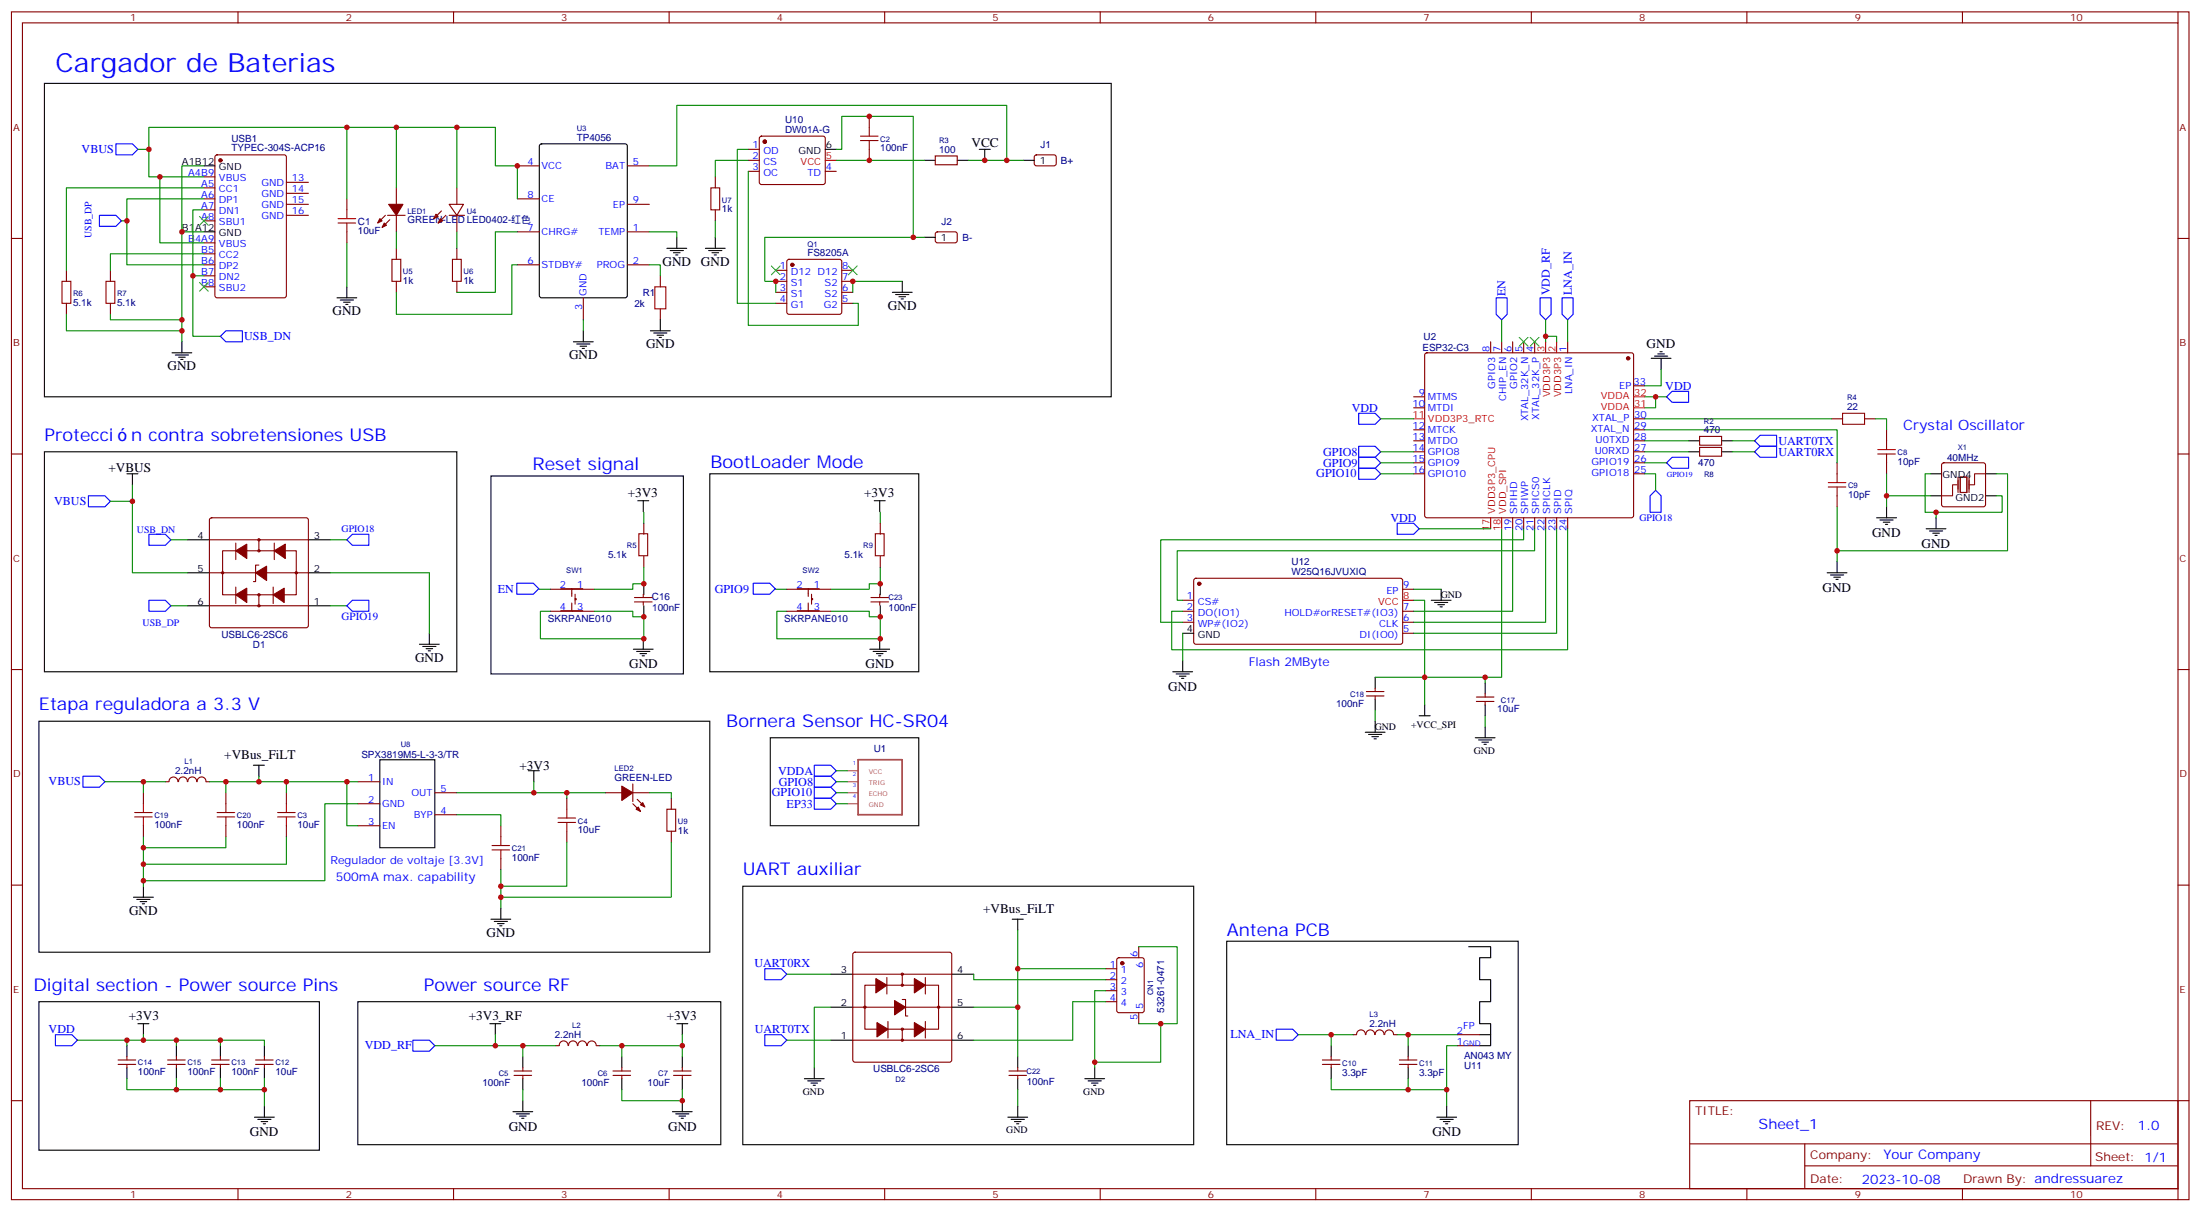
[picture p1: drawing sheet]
<svg xmlns="http://www.w3.org/2000/svg" width="706mm" height="388mm" viewBox="0 0 706 388" stroke-linecap="round" stroke-linejoin="round" font-family="sans-serif">
<g fill="none" stroke="#870000" stroke-width=".35">
<path d="M3.7 3.8h698.5v381h-698.5zM7.2 7.3h691.4v374h-691.4zM76.3 3.8v3.5M145.5 3.8v3.5M214.6 3.8v3.5M283.8 3.8v3.5M352.9 3.8v3.5M422.1 3.8v3.5M491.2 3.8v3.5M560.4 3.8v3.5M629.5 3.8v3.5M698.6 3.8v3.5"/>
<path d="M65.4 56.7h3.5M69.2 49.9l.4-.2h21.6l.6 .4 .1 44.7-.5 .7h-21.8l-.6-.4-.1-44.7zM91.9 58.5h7M165.9 53.2h7.1M201.2 53.2h7.1M3.7 76.5h3.5M65.4 63.8h3.5M65.4 60.3h3.5M65.4 67.3h3.5M65.4 70.8h3.5M65.4 77.9h3.5M91.9 65.5h7"/>
<path d="M91.9 62h7M91.9 69.1h7M127.1 60.3v5.2M127.1 69.1v5.3M165.9 74.4h7.1M165.9 63.8h7.1M201.2 74.4h7.1M201.2 65.5h7.1M698.6 76.5h3.6M65.4 84.9h3.5M65.4 81.4h3.5M65.4 88.5h3.5"/>
<path d="M65.4 92h3.5M165.9 84.9h7.1M187.1 95.5v7.1M201.2 84.9h7.1M457.2 113.4l.5-.2h65.6l.5 .2 .2 .5v51.5l-.2 .5-.5 .2h-65.6l-.5-.2-.2-.5v-51.5zM478.2 109.6v3.6M481.7 109.6v3.6M485.2 109.6v3.6M488.7 109.6v3.6M492.3 109.6v3.6M502.8 109.6v3.6M453.5 127.3h3.5"/>
<path d="M453.5 130.8h3.5M453.5 137.9h3.5M524 137.9h3.5M524 134.3h3.5M524 123.8h3.5M3.7 145.6h3.5M453.5 141.4h3.5M453.5 144.9h3.5M453.5 148.4h3.5M453.5 152h3.5M524 141.4h3.5M524 144.9h3.5"/>
<path d="M524 148.4h3.5M524 152h3.5M698.6 145.6h3.6M485.2 166.1v3.5M488.7 166.1v3.5M492.3 166.1v3.5M495.8 166.1v3.5M499.3 166.1v3.5M502.8 166.1v3.5M3.7 214.8h3.5M698.6 214.8h3.6M3.7 283.9h3.5"/>
<path d="M698.6 283.9h3.6M3.7 353.1h3.5M542 353.1h156.6v28.2h-156.6zM670.6 353.1v20.9M698.6 353.1h3.6M542 366.9h156.5M578.9 374h119.6M578.9 366.9v14.1M76.3 381.3v3.5M145.5 381.3v3.5M214.6 381.3v3.5M283.8 381.3v3.5"/>
<path d="M352.9 381.3v3.5M422.1 381.3v3.5M491.2 381.3v3.5M560.4 381.3v3.5M629.5 381.3v3.5M698.6 381.3v3.5"/>
</g>
<g fill="#870000" stroke="#870000" stroke-width=".35">
<path d="M123.3 71.5l.7 .7-1.4 .8z"/>
<path d="M121.8 70.1l.8 .7-1.5 .7z"/>
<path d="M125 70.5l-1.4 1.4z"/>
<path d="M123.6 69.1l-1.4 1.4z"/>
<circle cx="522.3" cy="114.9" r=".53"/>
<circle cx="70.7" cy="51.4" r=".53"/>
</g>
<path d="M495.8 109.6v3.6M499.3 109.6v3.6M453.5 134.3h3.5M524 130.8h3.5M524 127.3h3.5M478.2 166.1v3.5M481.7 166.1v3.5" fill="none" stroke="#f00" stroke-width=".35"/>
<path d="M65.4 53.2h3.5M173.2 46.3l.5-.2h26.8l.7 .5v48.2l-.4 .7h-27.1l-.6-.4-.1-48.3zM65.4 74.4h3.5" fill="none" stroke="#000" stroke-width=".35"/>
<path d="M124.3 69.1h5.7z" fill="#f00" stroke="#870000" stroke-width=".35"/>
<g fill="#870000" stroke="#870000" stroke-width=".35">
<path d="M124.7 65.5h4.6l-2.2 3.6z"/>
<circle cx="254.1" cy="84.9" r=".53"/>
<circle cx="245.3" cy="45.4" r=".53"/>
<circle cx="384.7" cy="187.3" r=".53"/>
</g>
<g fill="none" stroke="#870000" stroke-width=".35">
<path d="M278.8 37.3v3.6M229.4 56.7v3.6M240 47.9h3.6M240 51.4h3.6M240 55h3.6M243.8 43.9l.5-.2h19.7l.5 .2 .2 .5v14.4l-.7 .4-20-.1-.4-.6v-14.1zM264.7 55h3.6M278.8 47.9v3.5M300 50h7.1v2.8h-7.1zM332 49.9l.5-.2h5.9l.4 .7-.1 2.4-.6 .4-5.9-.1-.4-.6v-2.1zM111.3 63.8v3.5M111.3 74.4v3.5"/>
<path d="M127.1 79.7v3.5M139.8 68.7l.7 .7-1.4 .7zM141.3 70.1l.7 .7-1.5 .7zM141.6 67.7l-2.5 2.4M143 69.1l-2.5 2.4M144.1 65.5h4.6l-2.2 3.6zM144.1 69.1h4.9M146.5 60.3v5.2M146.5 69.1v5.3M146.5 79.7v3.5M228 60.3h2.9v7h-2.9zM229.4 67.3v3.5"/>
<path d="M300.2 74.6l.5-.2h5.9l.5 .7-.1 2.4-.6 .4-6-.1-.4-.6v-2.1zM21.3 86.7v3.5M21.3 97.3v3.5M35.4 86.7v3.5M35.4 97.3v3.5M125.7 83.2h2.9v7h-2.9zM127.1 90.2v3.6M145.1 83.2h2.9v7h-2.9zM146.5 90.2v3.6M211.8 88.5v3.5M211.8 99.1v3.5M248.8 86.7h3.6"/>
<path d="M248.8 90.2h3.6M248.8 93.8h3.6M248.8 97.3h3.6M252.6 83.4l.5-.2h16.2l.5 .2 .2 .5v16.2l-.2 .5-.5 .2h-16.2l-.5-.2-.2-.5v-16.2zM270 86.7h3.5M270 90.2h3.5M270 93.8h3.5M270 97.3h3.5M587.5 134.3h3.5M598.1 134.3h3.5M605.2 137.9v3.5M589.3 148.4v3.6"/>
<path d="M589.3 159v3.6M605.2 148.4v3.6M623 148.7l.5-.3h12.7l.5 .3 .2 .5v12.7l-.2 .5-.5 .2h-12.7l-.5-.3-.2-.4v-12.7zM206.5 167.9v3.5M206.5 178.4v3.6M176.5 189h14.1M176.5 196.1h14.1M179.9 188.8h7M179.9 195.9h7M183.4 188.8v2.5M183.4 193.4v2.5M184.5 192h.3v.4h-.3"/>
<path d="M184.5 190.6v3.2M203.5 193.1h5.7M203.5 191.7h5.7M206.3 190.6v1.1M206.3 193.1v1M379.4 196.1h3.5M379.4 192.5h3.5M379.4 199.6h3.5M383.1 185.7l.5-.2h65.9l.4 .7v20l-.7 .5-65.9-.1-.4-.6v-19.8zM449.9 189h3.6M449.9 196.1h3.6M449.9 199.6h3.6"/>
<path d="M449.9 203.1h3.6M438.3 223.2h5.6M438.3 221.8h5.6M441.1 220.8v1M441.1 223.2v1.1M473.6 223.6h5.6M473.6 225h5.6M476.4 222.5v1.1M476.4 225v1.1M40.7 338.9v1.1M56.6 338.9v1.1M70.7 338.9v1.1"/>
<path d="M84.8 338.9v1.1M178.3 335.4h1.1M179.4 335.4a1.41 1.41 0 0 1 1.4-1.5 1.41 1.41 0 0 1 1.4 1.5M182.4 335.4a1.41 1.41 0 0 1 1.4-1.5 1.41 1.41 0 0 1 1.4 1.5M185.4 335.4a1.41 1.41 0 0 1 1.4-1.5 1.41 1.41 0 0 1 1.4 1.5M188.4 335.4a1.41 1.41 0 0 1 1.4-1.5 1.41 1.41 0 0 1 1.4 1.5M191.3 335.4h1.1M427 338.9v1.1M434.1 331.9h1M435.2 331.9a1.41 1.41 0 0 1 1.4-1.5 1.41 1.41 0 0 1 1.4 1.5M438.1 331.9a1.41 1.41 0 0 1 1.5-1.5 1.41 1.41 0 0 1 1.4 1.5M441.1 331.9a1.41 1.41 0 0 1 1.4-1.5 1.41 1.41 0 0 1 1.4 1.5"/>
<path d="M444.2 331.9a1.41 1.41 0 0 1 1.4-1.5 1.41 1.41 0 0 1 1.4 1.5M447.1 331.9h1.1M451.7 338.9v1.1M37.9 341.4h5.6M37.9 340h5.6M40.7 341.4v1.1M53.8 341.4h5.6M53.8 340h5.6M56.6 341.4v1.1M67.9 341.4h5.6M67.9 340h5.6M70.7 341.4v1.1"/>
<path d="M82 341.4h5.6M82 340h5.6M84.8 341.4v1.1M164.9 344.9h5.6M164.9 343.5h5.6M167.7 342.5v1M167.7 344.9v1.1M196.6 344.9h5.7M196.6 343.5h5.7M199.5 342.5v1M199.5 344.9v1.1M216 344.9h5.7"/>
<path d="M216 343.5h5.7M218.9 342.5v1M218.9 344.9v1.1M424.2 341.4h5.6M424.2 340h5.6M427 341.4v1.1M448.9 341.4h5.6M448.9 340h5.6M451.7 341.4v1.1"/>
</g>
<g fill="none" stroke="#000" stroke-width=".35">
<path d="M264.7 47.9h3.6M296.5 51.4h3.5M307.1 51.4h3.5M314.1 47.9h3.5M315.9 47.9v3.5M328.2 51.4h3.6M213.9 79.7h6.4M217.1 76.1v3.6M226.3 79.7h6.3M229.4 76.1v3.6M296.5 76.1h3.5M108.1 95.5h6.3"/>
<path d="M109.1 96.2h4.3M110.2 96.9h2.1M110.9 97.6h.7M111.3 92v3.5M215 80.4h4.2M216 81.1h2.2M216.7 81.8h.8M227.3 80.4h4.3M228.4 81.1h2.1M229.1 81.8h.7M286.2 93.8h6.4M287.3 94.5h4.2"/>
<path d="M288.4 95.2h2.1M289.1 95.9h.7M289.4 90.2v3.6M55.2 113.2h6.3M56.2 113.9h4.3M57.3 114.6h2.1M58 115.3h.7M58.3 109.6v3.6M183.9 109.6h6.4M185 110.3h4.2M186.1 111.1h2.1M186.8 111.8h.7"/>
<path d="M187.1 106.1v3.5M208.6 106.1h6.4M209.7 106.8h4.2M210.7 107.5h2.2M211.5 108.2h.7M211.8 102.6v3.5M619.3 159h3.5M619.3 152h3.5M636.9 159h3.5M636.9 152h3.5M204.6 160.6h3.5M206.3 160.6v3.5"/>
<path d="M602 166.1h6.3M603 166.8h4.3M604.1 167.5h2.1M604.8 168.2h.7M605.2 162.6v3.5M617.9 169.6h6.3M618.9 170.3h4.2M620 171h2.1M620.7 171.7h.7M621 166.1v3.5M206.5 187.3v3.5M206.5 194.3v3.5"/>
<path d="M459.1 192.5h6.4M460.2 193.3h4.2M461.2 194h2.1M461.9 194.7h.7M462.3 189v3.5M586.1 183.7h6.4M587.2 184.4h4.2M588.2 185.1h2.1M588.9 185.8h.7M589.3 180.2v3.5M203.2 208.2h6.3M204.2 209h4.3"/>
<path d="M205.3 209.7h2.1M206 210.4h.7M206.3 204.7v3.5M376.2 215.5h6.4M377.3 216.2h4.2M378.3 216.9h2.1M379 217.6h.7M379.4 211.9v3.6M379.4 203.1h3.5M441.1 217.2v3.6M476.4 219v3.5M247.1 236.6h47.6v28.3h-47.6z"/>
<path d="M437.9 234.9h6.4M439 235.6h4.2M440.1 236.3h2.1M440.8 237h.7M441.1 224.3v3.5M441.1 231.4v3.5M455.2 229.6h3.6M457 226.1v3.5M473.2 236.6h6.4M474.3 237.3h4.2M475.3 238.1h2.1M476 238.8h.7"/>
<path d="M476.4 226.1v3.5M476.4 233.1v3.5M40.7 335.4v3.5M44.2 328.4h3.6M46 328.4v3.5M56.6 335.4v3.5M70.7 335.4v3.5M84.8 335.4v3.5M167.7 338.9v3.6M199.5 338.9v3.6M218.9 338.9v3.6M427 335.4v3.5"/>
<path d="M451.7 335.4v3.5M40.7 342.5v3.5M56.6 342.5v3.5M70.7 342.5v3.5M81.6 358.4h6.4M82.7 359.1h4.2M83.7 359.8h2.2M84.8 342.5v3.5M84.8 354.8v3.6M164.5 356.6h6.4M165.6 357.3h4.2M166.7 358h2.1"/>
<path d="M167.4 358.7h.7M167.7 346v3.5M167.7 353.1v3.5M199.5 346v3.5M215.7 356.6h6.3M216.7 357.3h4.3M217.8 358h2.1M218.5 358.7h.7M218.9 346v3.5M218.9 353.1v3.5M427 342.5v3.5M451.7 342.5v3.5"/>
<path d="M460.9 358.4h6.3M461.9 359.1h4.3M463 359.8h2.1M464 354.8v3.6M84.5 360.5h.7M463.7 360.5h.7"/>
</g>
<g fill="none" stroke="#a10000" stroke-width=".35">
<path d="M276 43.7h5.7M276 45.1h5.7M278.8 40.9v2.8M278.8 45.1v2.8M108.4 71.5h5.7M108.4 70.1h5.7M111.3 67.3v2.8M111.3 71.5v2.9M19.9 90.2h2.8v7.1h-2.8zM34 90.2h2.8v7.1h-2.8zM210 92h3.6v7.1h-3.6zM591 132.6h7.1v3.5h-7.1z"/>
<path d="M586.5 154.8h5.6M586.5 156.2h5.6M589.3 152v2.8M589.3 156.2v2.8M602.3 144.2h5.7M602.3 145.6h5.7M605.2 141.4v2.8M605.2 145.6v2.8M204.9 171.2h2.9v7.1h-2.9z"/>
</g>
<g fill="none" stroke="#008700" stroke-width=".35">
<path d="M51.3 56.7v21.2h14.1M65.4 56.7h-17.6v-15.8h111.1v12.3h7v10.6M65.4 53.2h-7.1v21.2M111.3 40.9v22.9M127.1 40.9v19.4M146.5 40.9v19.4M240 51.4h-10.6v5.3M240 47.9h-3.5v49.4h12.3M240 55v49.4h35.3v-7.1h-1.8M268.3 47.9h1.7v-10.6h22.9v38.8M268.3 51.4h28.2M310.6 51.4h17.6"/>
<path d="M322.9 51.4v-17.6h-105.8v19.4h-8.8M38.9 70.8h1.8M65.4 74.4h-7.1v35.2M65.4 60.3h-44.1v26.4M65.4 63.8h-24.7v21.1h24.7M65.4 67.3h-3.5v21.2h3.5M111.3 77.9v14.1M127.1 74.4v5.3M146.5 74.4v5.3M165.9 74.4h-7v19.4h-12.4M208.3 74.4h8.8v1.7M229.4 70.8v5.3"/>
<path d="M296.5 76.1h-51.2v14.1h3.5v3.6M61.9 88.5v19.4h8.8M65.4 81.4h-30v5.3M165.9 84.9h-1.7v15.9h-37.1v-7M208.3 84.9h3.5v3.6M289.4 90.2h-15.9v3.6M21.3 100.8v5.3h37M35.4 100.8v1.8h22.9M187.1 102.6v3.5M495.8 109.6v-1.7h3.5v1.7M527.5 137.9h61.8v10.5M527.5 127.3h3.6v3.5h-3.6"/>
<path d="M527.5 134.3h60M601.6 134.3h3.6v3.6M527.5 152h3.6v5.3M527.5 148.4h7.1M605.2 152v10.6M605.2 159h14.1M619.3 152h-1.8v12.3h24.7v-5.3h-1.8M640.4 152h3.6v24.7h-54.7M206.5 164.3v3.6M481.7 169.6v47.6h-40.6M485.2 169.6v26.5h-31.7M488.7 169.6v3.5h-116.4v26.5h7.1"/>
<path d="M492.3 169.6v7.1h-114.7v15.8h1.8M495.8 169.6v30h-42.3M499.3 169.6v33.5h-45.8M502.8 169.6v38.8h-127v-12.3h3.6M589.3 162.6v17.6M621 164.3v1.8M176.5 196.1h-3.1v8.8h33.1v-7.1h-3.5v-1.7h-12.4M206.5 182v5.3h-3.5v1.7h-12.4M453.5 192.5h3.5v33.6M453.5 189h8.8M379.4 203.1v8.8M476.4 217.2v1.8"/>
<path d="M441.1 227.8v3.6M476.4 229.6v3.5M268.3 247.2h3.5M268.3 250.8h3.5M268.3 254.3h3.5M268.3 257.8h3.5M46 331.9v1.8M178.3 335.4h-10.6v3.5M192.4 335.4h26.5v3.5M199.5 335.4v3.5M427 331.9v3.5M448.2 331.9h19.4"/>
<path d="M451.7 331.9v3.5M467.6 335.4h-3.6v19.4M70.7 346v3.5h14.1v-3.5M167.7 349.5v3.6M199.5 349.5v3.6h19.4v-3.6M427 346v3.5h37M451.7 346v3.5"/>
</g>
<path d="M64 69.4l2.8 2.8M66.8 69.4l-2.8 2.8M64 90.6l2.8 2.8M66.8 90.6l-2.8 2.8M247.4 85.3l2.9 2.8M250.3 85.3l-2.9 2.8M272.1 85.3l2.9 2.8M275 85.3l-2.9 2.8M487.3 108.2l2.8 2.9M490.1 108.2l-2.8 2.9M490.9 108.2l2.8 2.9M493.7 108.2l-2.8 2.9" fill="none" stroke="#3c3" stroke-width=".35"/>
<path d="M264.7 51.4h3.6M449.9 192.5h3.6" fill="none" stroke="#f00" stroke-width=".35"/>
<path d="M627.7 155.5h-1.4v3.5h-3.5M628.1 153v5M628.8 153h2.1v5h-2.1zM631.6 153v5M636.9 152h-3.5v3.5h-1.8" fill="none" stroke="#870012" stroke-width=".35"/>
<path d="M31.9 69.1h5.3l1.7 1.7-1.7 1.8h-5.3zM70.7 107.9l1.8-1.8h5.3v3.5h-5.3zM529.3 159l1.8-1.7 1.7 1.7v5.3h-3.5zM534.6 148.4l1.8-1.7h5.3v3.5h-5.3zM261.2 256h5.3l1.8 1.8-1.8 1.8h-5.3zM261.2 252.5h5.3l1.8 1.8-1.8 1.7h-5.3zM261.2 249h5.3l1.8 1.8-1.8 1.7h-5.3zM261.2 245.5h5.3l1.8 1.7-1.8 1.8h-5.3z" fill="none" stroke="#00f" stroke-width=".35"/>
<path d="M275.3 243.7h14.1v17.6h-14.1z" fill="none" stroke="#a64a4a" stroke-width=".56"/>
<path d="M271.8 247.2h3.5M271.8 250.8h3.5M271.8 254.3h3.5M271.8 257.8h3.5" fill="none" stroke="#a64a4a" stroke-width=".35"/>
<path d="M67.4 166.3l.5-.2h30.3l.5 .2 .2 .5v33.9l-.2 .5-.5 .2h-30.3l-.5-.3-.2-.4v-33.9z" fill="#fff" stroke="#870000" stroke-width=".35"/>
<path d="M60.1 173.1h7.1M98.9 173.1h7.1M60.1 194.3h7.1M60.1 183.7h7.1M98.9 194.3h7.1M98.9 183.7h7.1M121.8 243.7h17.7v28.2h-17.7z" fill="none" stroke="#000" stroke-width=".35"/>
<g fill="none" stroke="#870000" stroke-width=".35">
<path d="M67.2 173.1h31.7M71.4 176.7h23.6v14.1h-23.6zM75.6 174.2v5.3M83 173.1v3.6M88 174.2v5.3M67.2 194.3h31.7M67.2 183.7h31.7M75.6 188.3v5.3M83 181.3h-1v5.2h-.7M83 190.8v3.5M87.6 188.3v5.3M114.8 250.8h7"/>
<path d="M114.8 257.8h7M139.5 254.3h7M194.2 254.3h5.3M203 254.3h5.3M114.8 264.9h7M139.5 261.3h7"/>
<circle cx="83" cy="176.7" r=".35"/>
<circle cx="83" cy="173.1" r=".35"/>
<circle cx="71.4" cy="183.7" r=".35"/>
<circle cx="83" cy="194.3" r=".35"/>
<circle cx="83" cy="190.8" r=".35"/>
<circle cx="95" cy="183.7" r=".35"/>
</g>
<g fill="#870000" stroke="#870000" stroke-width=".35">
<path d="M82 183.7l3.5-2.1v4.6z"/>
<path d="M87.6 190.8l3.6-2.1v4.6z"/>
<path d="M75.6 190.8l3.6-2.1v4.6z"/>
<path d="M88 176.7l3.5-2.1v4.5z"/>
<path d="M75.6 176.7l3.6-2.1v4.5z"/>
<path d="M206.2 257.5l.7 1.4-1.4-.7z"/>
<path d="M204.8 258.9l.7 1.4-1.5-.7z"/>
<path d="M204.4 256.4l1.4 1.4z"/>
<path d="M203 257.8l1.4 1.4z"/>
</g>
<path d="M203 251.5v5.6z" fill="#f00" stroke="#870000" stroke-width=".35"/>
<path d="M199.5 252.2l3.5 2.1-3.5 2.5z" fill="#870000" stroke="#870000" stroke-width=".35"/>
<g fill="none" stroke="#870000" stroke-width=".35">
<path d="M46 254.3v3.5M53.1 250.8h1M57 250.7a1.41 1.41 0 0 0-1.4-1.5 1.41 1.41 0 0 0-1.4 1.5M57.3 250.7a1.41 1.41 0 0 1 1.4-1.5 1.41 1.41 0 0 1 1.4 1.5M60.3 250.7a1.41 1.41 0 0 1 1.4-1.5 1.41 1.41 0 0 1 1.4 1.5M63.3 250.7a1.41 1.41 0 0 1 1.4-1.5 1.41 1.41 0 0 1 1.4 1.5l1.1 .1M72.5 254.3v3.5M91.9 254.3v3.5M181.8 256v3.6M213.9 259.6h2.8v7h-2.8zM215.3 256v3.6M46 264.9v3.5"/>
<path d="M72.5 264.9v3.5M91.9 264.9v3.5M160.7 264.9v3.5M160.7 275.4v3.6M181.8 266.6v3.6M215.3 266.6v3.6"/>
</g>
<g fill="none" stroke="#a10000" stroke-width=".35">
<path d="M46 257.8v2.8M72.5 257.8v2.8M91.9 257.8v2.8M181.8 259.6v2.8M43.2 262h5.6M43.2 260.6h5.6M46 262v2.9M69.6 262h5.7M69.6 260.6h5.7M72.5 262v2.9M89 262h5.7M89 260.6h5.7"/>
<path d="M91.9 262v2.9M157.8 271.2h5.7M157.8 272.6h5.7M160.7 268.4v2.8M160.7 272.6v2.8M179 263.8h5.6M179 262.4h5.6M181.8 263.8v2.8"/>
</g>
<g fill="none" stroke="#000" stroke-width=".35">
<path d="M14.3 26.7h342.1v100.6h-342.1zM529.7 114.9h6.3M530.7 114.2h4.3M531.8 113.5h2.1M532.5 112.8h.7M532.8 114.9v3.6M14.3 144.9h132.2v70.6h-132.2zM40.7 152h3.5M42.5 152v3.5M157.5 152.7h61.7v63.5h-61.7zM134.5 206.7h6.4M135.6 207.4h4.2"/>
<path d="M136.7 208.1h2.1M137.4 208.8h.7M137.7 203.1v3.6M12.5 231.4h215.2v74h-215.2zM81.3 245.5h3.5M83 245.5v3.5M169.5 247.2h3.5M171.2 247.2v3.6M42.8 287.8h6.4M43.9 288.5h4.2M44.9 289.2h2.2M45.6 289.9h.8"/>
<path d="M46 284.3v3.5M157.5 294.9h6.3M158.5 295.6h4.3M159.6 296.3h2.1M160.3 297h.7M160.7 291.3v3.6M393.5 301.9h93.5v65.3h-93.5zM12.5 321.3h89.9v47.6h-89.9zM114.8 321.3h116.4v45.9h-116.4zM157.1 328.4h3.6M158.9 328.4v3.5M217.1 328.4h3.5"/>
<path d="M218.9 328.4v3.5"/>
</g>
<g fill="none" stroke="#00f" stroke-width=".35">
<path d="M37.2 46.1h5.3l1.7 1.8-1.7 1.8h-5.3zM479.9 95.5h3.5v5.3l-1.7 1.8-1.8-1.8zM494 95.5h3.6v5.3l-1.8 1.8-1.8-1.8zM501.1 95.5h3.5v5.3l-1.8 1.8-1.7-1.8zM435.8 132.6h5.3l1.8 1.7-1.8 1.8h-5.3zM536.4 125.5h5.3v3.5h-5.3l-1.8-1.7zM28.4 159h5.3l1.7 1.8-1.7 1.8h-5.3zM435.8 143.2h5.3l1.8 1.7-1.8 1.8h-5.3zM435.8 146.7h5.3l1.8 1.7-1.8 1.8h-5.3zM562.8 144.9l1.8-1.7h5.3v3.5h-5.3zM562.8 141.4l1.8-1.8h5.3v3.6h-5.3zM47.8 171.4h5.3l1.7 1.7-1.7 1.8h-5.3z"/>
<path d="M111.3 173.1l1.7-1.7h5.3v3.5h-5.3zM448.2 167.9h5.3l1.7 1.7-1.7 1.8h-5.3zM47.8 192.5h5.3l1.7 1.8-1.7 1.8h-5.3zM111.3 194.3l1.7-1.8h5.3v3.6h-5.3zM165.8 187.1h5.3l1.7 1.7-1.7 1.8h-5.3zM26.6 249h5.3l1.8 1.8-1.8 1.7h-5.3zM245.3 310.7h5.3l1.8 1.8-1.8 1.8h-5.3zM17.8 331.9h5.3l1.7 1.8-1.7 1.7h-5.3zM132.4 333.7h5.3l1.8 1.7-1.8 1.8h-5.3zM245.3 331.9h5.3l1.8 1.8-1.8 1.7h-5.3zM409.4 330.1h5.3l1.7 1.8-1.7 1.8h-5.3z"/>
</g>
<g fill="none" stroke="#008700" stroke-width=".35">
<path d="M44.2 47.9h3.6M481.7 102.6v7M495.8 102.6v5.3M532.8 118.5v5.3h-5.3M442.9 134.3h10.6M531.1 127.3h3.5M42.5 155.5v28.2h17.6M442.9 144.9h10.6M442.9 148.4h10.6M35.4 160.8h7.1M54.8 173.1h5.3M106 173.1h5.3"/>
<path d="M455.2 169.6h23M54.8 194.3h5.3M106 183.7h31.7v19.4M106 194.3h5.3M173 189h3.5M33.7 250.8h19.4M46 250.8v3.5M67.2 250.8h47.6M72.5 250.8v3.5M83 249v1.8M91.9 250.8v3.5M111.3 250.8v14.1h3.5"/>
<path d="M114.8 257.8h-10.6v24.7h-58.2M146.5 254.3h47.7M171.2 250.8v3.5M181.8 254.3v1.7M208.3 254.3h7v1.7M46 268.4v15.9M72.5 268.4v3.5h-26.5M91.9 268.4v8.8h-45.9M146.5 261.3h14.2v3.6M160.7 279v12.3M181.8 270.2v14.1h-21.1M215.3 270.2v17.6h-54.6"/>
<path d="M24.8 333.7h60v1.7M40.7 333.7v1.7M56.6 333.7v1.7M70.7 333.7v1.7M139.5 335.4h28.2M158.9 331.9v3.5M218.9 331.9v3.5M416.4 331.9h17.7M40.7 346v3.5h30M56.6 346v3.5M84.8 349.5v5.3"/>
</g>
<path d="M273.8 305.6l.4-.2h30.4l.5 .2 .2 .5v33.9l-.2 .5-.5 .2h-30.4l-.4-.2-.3-.5v-33.9z" fill="#fff" stroke="#870000" stroke-width=".35"/>
<g fill="none" stroke="#000" stroke-width=".35">
<path d="M227.7 152h67v63.5h-67zM541.7 141.4h3.5M541.7 144.9h3.5M552.2 141.4h3.6M552.2 144.9h3.6M280.4 160.6h3.6M282.2 160.6v3.5M282.4 187.3v3.5M282.4 194.3v3.5M279 208.2h6.4M280.1 209h4.2M281.1 209.7h2.1"/>
<path d="M281.8 210.4h.7M282.2 204.7v3.5M238.3 284.3h144.6v82.9h-144.6zM324.7 294.9h3.5M326.5 294.9v3.5M266.5 312.5h7M305.3 312.5h7M471.1 303.7h7.1v3.5h-3.6v7.1h3.6v7h-3.6v7.1h3.6v7h-3.6M266.5 333.7h7M266.5 323.1h7M305.3 333.7h7M305.3 323.1h7"/>
<path d="M326.5 338.9v3.6M474.6 331.9h3.6M258 346h6.4M259.1 346.7h4.2M260.1 347.4h2.2M260.8 348.1h.7M261.2 342.5v3.5M323.3 358.4h6.3M324.3 359.1h4.3M325.4 359.8h2.1M326.5 346v3.5M326.5 354.8v3.6"/>
<path d="M348 346h6.3M349 346.7h4.3M350.1 347.4h2.1M350.8 348.1h.7M351.2 342.5v3.5M326.1 360.5h.7"/>
</g>
<g fill="none" stroke="#870000" stroke-width=".35">
<path d="M545.2 140h7v2.8h-7zM545.2 143.5h7v2.8h-7zM282.4 167.9v3.5M282.4 178.4v3.6M252.4 189h14.1M252.4 196.1h14.1M255.7 188.8h7.1M255.7 195.9h7.1M259.3 188.8v2.5M259.3 193.4v2.5M260.3 192h.4v.4h-.4M260.3 190.6v3.2"/>
<path d="M279.4 193.1h5.6M279.4 191.7h5.6M282.2 190.6v1.1M282.2 193.1v1M273.5 312.5h31.8M277.4 316h23.7v14.1h-23.7zM284.5 313.5v5.3M289.4 312.5v3.5M296.8 313.5v5.3M354.7 310.7h3.5M354.7 314.3h3.5M354.7 317.8h3.5"/>
<path d="M358.4 307.4l.5-.2h7.4l.7 .4v16.5l-.4 .7h-7.7l-.6-.4-.1-16.5zM365.3 303.7v3.5M273.5 333.7h31.8M273.5 323.1h31.8M284.8 327.7v5.3M289.4 320.6h1.1v5.3h.7M289.4 330.1v3.6M296.8 327.7v5.3M354.7 321.3h3.5M365.3 324.8v3.6M467.6 331.9h7M467.6 335.4h7"/>
<path d="M323.6 344.9h5.7M323.6 343.5h5.7M326.5 342.5v1M326.5 344.9v1.1"/>
<circle cx="289.4" cy="312.5" r=".35"/>
<circle cx="289.4" cy="316" r=".35"/>
<circle cx="277.4" cy="323.1" r=".35"/>
<circle cx="289.4" cy="333.7" r=".35"/>
<circle cx="289.4" cy="330.1" r=".35"/>
<circle cx="301.1" cy="323.1" r=".35"/>
</g>
<g fill="#870000" stroke="#870000" stroke-width=".35">
<path d="M286.9 321l3.6 2.1-3.6 2.4z"/>
<path d="M281.3 328l3.5 2.1-3.5 2.5z"/>
<path d="M293.3 328l3.5 2.1-3.5 2.5z"/>
<path d="M281 313.9l3.5 2.1-3.5 2.5z"/>
<path d="M293.3 313.9l3.5 2.1-3.5 2.5z"/>
<circle cx="360" cy="309" r=".53"/>
</g>
<g fill="none" stroke="#008700" stroke-width=".35">
<path d="M502.8 102.6v7M442.9 152h10.6M527.5 141.4h14.2M527.5 144.9h14.2M555.8 141.4h7M555.8 144.9h7M282.4 164.3v3.6M248.8 189h3.6M252.4 196.1h-3.2v8.8h33.2v-7.1h-3.6v-1.7h-12.3M282.4 182v5.3h-3.6v1.7h-12.3M326.5 298.4v40.5M252.4 312.5h14.1"/>
<path d="M312.3 312.5v1.8h42.4M326.5 310.7h28.2M354.7 317.8h-3.5v24.7M365.3 303.7h12.3v24.7h-12.3M252.4 333.7h14.1M266.5 323.1h-5.3v19.4M312.3 323.1h14.2M354.7 321.3h-10.6v12.4h-31.8M372.3 328.4v12.3h-21.1M326.5 349.5v5.3"/>
</g>
<path d="M435.8 150.2h5.3l1.8 1.8-1.8 1.7h-5.3zM241.6 187.1h5.3l1.8 1.7-1.8 1.8h-5.3z" fill="none" stroke="#00f" stroke-width=".35"/>
<path d="M280.8 171.2h2.8v7.1h-2.8z" fill="none" stroke="#a10000" stroke-width=".35"/>
<g fill="#c00">
<circle cx="111.3" cy="40.9" r=".88"/>
<circle cx="165.9" cy="53.2" r=".88"/>
<circle cx="127.1" cy="40.9" r=".88"/>
<circle cx="146.5" cy="40.9" r=".88"/>
<circle cx="58.3" cy="74.4" r=".88"/>
<circle cx="273.5" cy="90.2" r=".88"/>
<circle cx="248.8" cy="90.2" r=".88"/>
<circle cx="278.8" cy="51.4" r=".88"/>
<circle cx="292.9" cy="76.1" r=".88"/>
<circle cx="278.8" cy="37.3" r=".88"/>
<circle cx="315.9" cy="51.4" r=".88"/>
<circle cx="621" cy="164.3" r=".88"/>
<circle cx="605.2" cy="159" r=".88"/>
<circle cx="464" cy="349.5" r=".88"/>
<circle cx="451.7" cy="349.5" r=".88"/>
<circle cx="199.5" cy="335.4" r=".88"/>
<circle cx="218.9" cy="353.1" r=".88"/>
<circle cx="206.5" cy="187.3" r=".88"/>
<circle cx="322.9" cy="51.4" r=".88"/>
<circle cx="457" cy="217.2" r=".88"/>
<circle cx="476.4" cy="217.2" r=".88"/>
<circle cx="58.3" cy="102.6" r=".88"/>
<circle cx="58.3" cy="106.1" r=".88"/>
<circle cx="51.3" cy="56.7" r=".88"/>
<circle cx="40.7" cy="70.8" r=".88"/>
<circle cx="589.3" cy="176.7" r=".88"/>
<circle cx="61.9" cy="88.5" r=".88"/>
<circle cx="46" cy="250.8" r=".88"/>
<circle cx="72.5" cy="250.8" r=".88"/>
<circle cx="91.9" cy="250.8" r=".88"/>
<circle cx="83" cy="250.8" r=".88"/>
<circle cx="46" cy="271.9" r=".88"/>
<circle cx="46" cy="277.2" r=".88"/>
<circle cx="111.3" cy="250.8" r=".88"/>
<circle cx="46" cy="282.5" r=".88"/>
<circle cx="181.8" cy="254.3" r=".88"/>
<circle cx="160.7" cy="284.3" r=".88"/>
<circle cx="160.7" cy="287.8" r=".88"/>
<circle cx="171.2" cy="254.3" r=".88"/>
<circle cx="47.8" cy="47.9" r=".88"/>
<circle cx="42.5" cy="160.8" r=".88"/>
<circle cx="218.9" cy="335.4" r=".88"/>
<circle cx="427" cy="331.9" r=".88"/>
<circle cx="495.8" cy="107.9" r=".88"/>
<circle cx="167.7" cy="335.4" r=".88"/>
<circle cx="158.9" cy="335.4" r=".88"/>
<circle cx="84.8" cy="349.5" r=".88"/>
<circle cx="70.7" cy="349.5" r=".88"/>
<circle cx="56.6" cy="349.5" r=".88"/>
<circle cx="46" cy="333.7" r=".88"/>
<circle cx="70.7" cy="333.7" r=".88"/>
<circle cx="56.6" cy="333.7" r=".88"/>
<circle cx="40.7" cy="333.7" r=".88"/>
<circle cx="531.1" cy="127.3" r=".88"/>
<circle cx="206.5" cy="204.9" r=".88"/>
<circle cx="206.5" cy="197.8" r=".88"/>
<circle cx="326.5" cy="310.7" r=".88"/>
<circle cx="351.2" cy="340.7" r=".88"/>
<circle cx="372.3" cy="328.4" r=".88"/>
<circle cx="326.5" cy="323.1" r=".88"/>
<circle cx="451.7" cy="331.9" r=".88"/>
<circle cx="282.4" cy="197.8" r=".88"/>
<circle cx="282.4" cy="204.9" r=".88"/>
<circle cx="282.4" cy="187.3" r=".88"/>
</g>
<text font-size="8.5" fill="#00f" x="17.8" y="23.2">Cargador de Baterias</text>
<g font-size="5.6" fill="#00f">
<text x="14.3" y="141.4">Protecci</text>
<text x="42.1" y="141.4">n contra sobretensiones USB</text>
<text x="170.8" y="150.9">Reset signal</text>
<text x="227.9" y="150.2">BootLoader Mode</text>
<text x="12.5" y="227.8">Etapa reguladora a 3.3 V</text>
<text x="233" y="233.1">Bornera Sensor HC-SR04</text>
<text x="238.3" y="280.7">UART auxiliar</text>
<text x="393.5" y="300.1">Antena PCB</text>
<text x="10.7" y="317.8">Digital section - Power source Pins</text>
<text x="136" y="317.8">Power source RF</text>
</g>
<g font-size="4.6" fill="#00f">
<text x="610.4" y="137.9">Crystal Oscillator</text>
<text x="564.1" y="362.1">Sheet_1</text>
</g>
<g font-size="4.2">
<text x="311.6" y="47.2">VCC</text>
<text x="212.5" y="85.3">GND</text>
<text x="224.9" y="85.3">GND</text>
<text x="106.7" y="101.2">GND</text>
<text x="284.8" y="99.4">GND</text>
<text x="207.2" y="111.8">GND</text>
<text x="528.2" y="111.6">GND</text>
<text x="53.8" y="118.8">GND</text>
<text x="182.5" y="115.3">GND</text>
<text x="34.8" y="151.4">+VBUS</text>
<text x="201.4" y="159.4">+3V3</text>
<text x="277.2" y="159.4">+3V3</text>
<text x="600.5" y="172.3">GND</text>
<text x="616.4" y="175.8">GND</text>
<text x="584.6" y="189.9">GND</text>
<text x="133.1" y="212.3">GND</text>
<text x="201.8" y="214.4">GND</text>
<text x="277.7" y="214.4">GND</text>
<text x="374.8" y="221.7">GND</text>
<text x="71.9" y="243.3">+VBus_FiLT</text>
<text x="166.6" y="246.9">+3V3</text>
<text x="41.4" y="293.4">GND</text>
<text x="315.3" y="292.7">+VBus_FiLT</text>
<text x="156.1" y="300.5">GND</text>
<text x="41.3" y="327.1">+3V3</text>
<text x="150.4" y="327.1">+3V3_RF</text>
<text x="213.9" y="327.1">+3V3</text>
<text x="80.2" y="364.5">GND</text>
<text x="163.2" y="362.8">GND</text>
<text x="214.3" y="362.8">GND</text>
<text x="459.5" y="364.4">GND</text>
</g>
<g font-size="4.2" fill="#00f">
<text x="685.8" y="362.3">1.0</text>
<text x="604.2" y="371.9">Your Company</text>
<text x="597.3" y="379.7">2023-10-08</text>
</g>
<g font-size="3.9" fill="#00f">
<text x="26.2" y="49.1">VBUS</text>
<text x="482.9" y="95" transform="rotate(-90 482.9 95)">EN</text>
<text x="497.1" y="94.8" transform="rotate(-90 497.1 94.8)">VDD_RF</text>
<text x="504.2" y="94.6" transform="rotate(-90 504.2 94.6)">LNA_IN</text>
<text x="78.4" y="109.2">USB_DN</text>
<text x="534.2" y="125">VDD</text>
<text x="433.6" y="132">VDD</text>
<text x="570.5" y="142.7">UART0TX</text>
<text x="424.5" y="146.1">GPIO8</text>
<text x="424.5" y="149.7">GPIO9</text>
<text x="570.5" y="146.2">UART0RX</text>
<text x="422.2" y="153.1">GPIO10</text>
<text x="17.4" y="162">VBUS</text>
<text x="446" y="167.3">VDD</text>
<text x="159.7" y="190.2">EN</text>
<text x="229.3" y="190.3">GPIO9</text>
<text x="400.5" y="213.7">Flash 2MByte</text>
<text x="15.6" y="251.9">VBUS</text>
<text x="249.6" y="248.4">VDDA</text>
<text x="249.8" y="252">GPIO8</text>
<text x="247.6" y="255.4">GPIO10</text>
<text x="252.3" y="259">EP33</text>
<text x="107.7" y="282.5">500mA max. capability</text>
<text x="242" y="310.2">UART0RX</text>
<text x="15.6" y="331.4">VDD</text>
<text x="242.1" y="331.4">UART0TX</text>
<text x="394.7" y="333.1">LNA_IN</text>
<text x="117" y="336.6">VDD_RF</text>
</g>
<g font-size="3.9" fill="#800">
<text x="543.8" y="357.6">TITLE:</text>
<text x="672.4" y="362.3">REV:</text>
<text x="580.7" y="371.8">Company:</text>
<text x="672" y="372.5">Sheet: 1/1</text>
<text x="580.7" y="379.5">Date:</text>
<text x="629.7" y="379.6">Drawn By: andressuarez</text>
</g>
<g font-size="3.5" fill="#00f">
<text x="109.6" y="198.9">GPIO19</text>
<text x="106" y="277.2">Regulador de voltaje [3.3V]</text>
</g>
<g font-size="3.2" fill="#800">
<text x="41.8" y="6.8">1</text>
<text x="110.9" y="6.8">2</text>
<text x="180.1" y="6.8">3</text>
<text x="249.2" y="6.8">4</text>
<text x="318.3" y="6.8">5</text>
<text x="387.5" y="6.8">6</text>
<text x="456.6" y="6.8">7</text>
<text x="525.8" y="6.8">8</text>
<text x="594.9" y="6.8">9</text>
<text x="664.1" y="6.8">10</text>
<text x="4.2" y="41.9">A</text>
<text x="699.2" y="41.9">A</text>
<text x="4.2" y="111.1">B</text>
<text x="699.2" y="111.1">B</text>
<text x="4.2" y="180.2">C</text>
<text x="699.2" y="180.2">C</text>
<text x="4.2" y="249.3">D</text>
<text x="699.2" y="249.3">D</text>
<text x="4.2" y="318.5">E</text>
<text x="699.2" y="318.5">E</text>
<text x="41.8" y="384.3">1</text>
<text x="110.9" y="384.3">2</text>
<text x="180.1" y="384.3">3</text>
<text x="249.2" y="384.3">4</text>
<text x="318.3" y="384.3">5</text>
<text x="387.5" y="384.3">6</text>
<text x="456.6" y="384.3">7</text>
<text x="525.8" y="384.3">8</text>
<text x="594.9" y="384.3">9</text>
<text x="664.1" y="384.3">10</text>
</g>
<g font-size="3.2" fill="#000080">
<text x="251.8" y="39.6">U10</text>
<text x="74.2" y="45.6">USB1</text>
<text x="185" y="45.1">TP4056</text>
<text x="251.8" y="42.6">DW01A-G</text>
<text x="333.8" y="47.3">J1</text>
<text x="74.2" y="48.5">TYPEC-304S-ACP16</text>
<text x="282.4" y="48.5">100nF</text>
<text x="301.2" y="49">100</text>
<text x="340.3" y="52.6">B+</text>
<text x="130.7" y="71.4">GREEN-LEDLED0402-红色</text>
<text x="231.6" y="67.9">1k</text>
<text x="114.8" y="75">10uF</text>
<text x="114.8" y="72">C1</text>
<text x="302" y="72">J2</text>
<text x="308.8" y="77.3">B-</text>
<text x="259" y="82">FS8205A</text>
<text x="129.3" y="91">1k</text>
<text x="148.7" y="91">1k</text>
<text x="206.2" y="94.9">R1</text>
<text x="23.4" y="98">5.1k</text>
<text x="37.5" y="98">5.1k</text>
<text x="203.5" y="98.4">2k</text>
<text x="456.3" y="112.5">ESP32-C3</text>
<text x="456.6" y="108.9">U2</text>
<text x="592.5" y="131.5">22</text>
<text x="546.6" y="138.9">470</text>
<text x="544.7" y="149.5">470</text>
<text x="608.7" y="149.2">10pF</text>
<text x="624.6" y="147.7">40MHz</text>
<text x="592.8" y="159.7">10pF</text>
<text x="195" y="179">5.1k</text>
<text x="270.9" y="179">5.1k</text>
<text x="414.3" y="184.4">W25Q16JVUXIQ</text>
<text x="414.3" y="181.3">U12</text>
<text x="209.1" y="192.5">C16</text>
<text x="209.2" y="196.1">100nF</text>
<text x="285.1" y="196.1">100nF</text>
<text x="175.7" y="199.6">SKRPANE010</text>
<text x="251.6" y="199.6">SKRPANE010</text>
<text x="71" y="204.5">USBLC6-2SC6</text>
<text x="81.1" y="207.8">D1</text>
<text x="428.6" y="226.8">100nF</text>
<text x="480.3" y="228.5">10uF</text>
<text x="115.9" y="243.1">SPX3819M5-L-3-3/TR</text>
<text x="280.3" y="241.3">U1</text>
<text x="56.2" y="248.3">2.2nH</text>
<text x="197.1" y="250.4">GREEN-LED</text>
<text x="49.5" y="265.5">100nF</text>
<text x="76" y="265.6">100nF</text>
<text x="95.4" y="265.5">10uF</text>
<text x="185.3" y="267.2">10uF</text>
<text x="217.5" y="267.4">1k</text>
<text x="164.2" y="276">100nF</text>
<text x="373.4" y="324.8" transform="rotate(-90 373.4 324.8)">53261-0471</text>
<text x="439.3" y="329.3">2.2nH</text>
<text x="178" y="332.8">2.2nH</text>
<text x="469.6" y="339.7">AN043 MY</text>
<text x="44.2" y="344.9">100nF</text>
<text x="60.1" y="344.9">100nF</text>
<text x="74.2" y="344.9">100nF</text>
<text x="88.3" y="344.9">10uF</text>
<text x="280.1" y="343.9">USBLC6-2SC6</text>
<text x="329.3" y="347.9">100nF</text>
<text x="430.5" y="345.1">3.3pF</text>
<text x="455.2" y="345.1">3.3pF</text>
<text x="469.6" y="342.9">U11</text>
<text x="154.7" y="348.5">100nF</text>
<text x="186.5" y="348.5">100nF</text>
<text x="207.7" y="348.5">10uF</text>
</g>
<g font-size="3.2" fill="#00f">
<text x="241.4" y="47.6">1</text>
<text x="169.2" y="52.8">4</text>
<text x="203" y="52.8">5</text>
<text x="241.4" y="51.1">2</text>
<text x="244.9" y="49.3">OD</text>
<text x="244.9" y="52.8">CS</text>
<text x="60.4" y="56.4">A4B9</text>
<text x="64.6" y="59.9">A5</text>
<text x="70.2" y="58.1">VBUS</text>
<text x="83.9" y="59.5">GND</text>
<text x="93.6" y="58.1">13</text>
<text x="173.7" y="54.3">VCC</text>
<text x="194.2" y="54.3">BAT</text>
<text x="241.4" y="54.6">3</text>
<text x="244.9" y="56.4">OC</text>
<text x="259" y="56.4">TD</text>
<text x="264.9" y="54.6">4</text>
<text x="64.6" y="63.4">A6</text>
<text x="70.2" y="61.7">CC1</text>
<text x="70.2" y="65.2">DP1</text>
<text x="83.9" y="63.1">GND</text>
<text x="93.6" y="61.7">14</text>
<text x="93.6" y="65.2">15</text>
<text x="169.2" y="63.4">8</text>
<text x="173.7" y="64.8">CE</text>
<text x="203" y="65.2">9</text>
<text x="64.6" y="67">A7</text>
<text x="64.6" y="70.5">A8</text>
<text x="70.2" y="68.7">DN1</text>
<text x="83.9" y="66.6">GND</text>
<text x="83.9" y="70.1">GND</text>
<text x="93.6" y="68.7">16</text>
<text x="196.6" y="66.6">EP</text>
<text x="29.3" y="76.4" transform="rotate(-90 29.3 76.4)">USB_DP</text>
<text x="60.4" y="77.5">B4A9</text>
<text x="70.2" y="72.2">SBU1</text>
<text x="169.2" y="74">7</text>
<text x="173.7" y="75.4">CHRG#</text>
<text x="192" y="75.4">TEMP</text>
<text x="203" y="74">1</text>
<text x="64.6" y="81.1">B5</text>
<text x="70.2" y="79.3">VBUS</text>
<text x="70.2" y="82.8">CC2</text>
<text x="64.6" y="84.6">B6</text>
<text x="64.6" y="88.1">B7</text>
<text x="70.2" y="86.4">DP2</text>
<text x="70.2" y="89.9">DN2</text>
<text x="169.2" y="84.6">6</text>
<text x="173.7" y="86">STDBY#</text>
<text x="191.4" y="86">PROG</text>
<text x="203" y="84.6">2</text>
<text x="250.2" y="86.4">1</text>
<text x="250.2" y="89.9">2</text>
<text x="253.7" y="88.1">D12 D12</text>
<text x="270.2" y="89.9">7</text>
<text x="270.2" y="86.4">8</text>
<text x="64.6" y="91.7">B8</text>
<text x="70.2" y="93.4">SBU2</text>
<text x="188.2" y="94.8" transform="rotate(-90 188.2 94.8)">GND</text>
<text x="250.2" y="93.4">3</text>
<text x="253.7" y="91.7">S1</text>
<text x="253.7" y="95.2">S1</text>
<text x="264.5" y="95.2">S2</text>
<text x="264.5" y="91.7">S2</text>
<text x="270.2" y="93.4">6</text>
<text x="186.8" y="99.3" transform="rotate(-90 186.8 99.3)">3</text>
<text x="250.2" y="96.9">4</text>
<text x="253.7" y="98.7">G1</text>
<text x="264.2" y="98.7">G2</text>
<text x="270.2" y="96.9">5</text>
<text x="477.8" y="113" transform="rotate(-90 477.8 113)">8</text>
<text x="481.3" y="113" transform="rotate(-90 481.3 113)">7</text>
<text x="484.9" y="113" transform="rotate(-90 484.9 113)">6</text>
<text x="488.4" y="113" transform="rotate(-90 488.4 113)">5</text>
<text x="491.9" y="113" transform="rotate(-90 491.9 113)">4</text>
<text x="502.5" y="113" transform="rotate(-90 502.5 113)">1</text>
<text x="479.6" y="124.7" transform="rotate(-90 479.6 124.7)">GPIO3</text>
<text x="486.6" y="124.7" transform="rotate(-90 486.6 124.7)">GPIO2</text>
<text x="519.4" y="124.8">EP</text>
<text x="524" y="123.4">33</text>
<text x="453.1" y="130.5">10</text>
<text x="455.2" y="126.9">9</text>
<text x="458" y="128.3">MTMS</text>
<text x="458" y="131.9">MTDI</text>
<text x="483.1" y="128.7" transform="rotate(-90 483.1 128.7)">CHIP_EN</text>
<text x="504.3" y="126.5" transform="rotate(-90 504.3 126.5)">LNA_IN</text>
<text x="453.1" y="137.5">12</text>
<text x="490.1" y="135.2" transform="rotate(-90 490.1 135.2)">XTAL_32K_N</text>
<text x="493.7" y="134.7" transform="rotate(-90 493.7 134.7)">XTAL_32K_P</text>
<text x="510.7" y="135">XTAL_P</text>
<text x="524.2" y="137.5">29</text>
<text x="524.2" y="134">30</text>
<text x="453.1" y="141">13</text>
<text x="458" y="138.9">MTCK</text>
<text x="458" y="142.5">MTDO</text>
<text x="510.3" y="138.6">XTAL_N</text>
<text x="511.8" y="142.1">U0TXD</text>
<text x="524.2" y="141">28</text>
<text x="453.1" y="144.6">14</text>
<text x="453.1" y="148.1">15</text>
<text x="458" y="146">GPIO8</text>
<text x="458" y="149.5">GPIO9</text>
<text x="510.5" y="149.2">GPIO19</text>
<text x="511.5" y="145.6">U0RXD</text>
<text x="524.2" y="148.1">26</text>
<text x="524.2" y="144.6">27</text>
<text x="453.1" y="151.6">16</text>
<text x="458" y="153">GPIO10</text>
<text x="510.5" y="152.7">GPIO18</text>
<text x="524.2" y="151.6">25</text>
<text x="486.6" y="164.8" transform="rotate(-90 486.6 164.8)">SPIHD</text>
<text x="490.1" y="164.8" transform="rotate(-90 490.1 164.8)">SPIWP</text>
<text x="493.7" y="164.8" transform="rotate(-90 493.7 164.8)">SPICS0</text>
<text x="497.2" y="164.8" transform="rotate(-90 497.2 164.8)">SPICLK</text>
<text x="500.7" y="164.8" transform="rotate(-90 500.7 164.8)">SPID</text>
<text x="504.3" y="164.8" transform="rotate(-90 504.3 164.8)">SPIQ</text>
<text x="525.9" y="167.1">GPIO18</text>
<text x="43.9" y="170.9">USB_DN</text>
<text x="109.6" y="170.7">GPIO18</text>
<text x="484.9" y="170.3" transform="rotate(-90 484.9 170.3)">19</text>
<text x="488.4" y="170.3" transform="rotate(-90 488.4 170.3)">20</text>
<text x="491.9" y="170.3" transform="rotate(-90 491.9 170.3)">21</text>
<text x="495.4" y="170.3" transform="rotate(-90 495.4 170.3)">22</text>
<text x="499" y="170.3" transform="rotate(-90 499 170.3)">23</text>
<text x="502.5" y="170.3" transform="rotate(-90 502.5 170.3)">24</text>
<text x="179.6" y="188.5">2</text>
<text x="185.2" y="188.5">1</text>
<text x="255.5" y="188.5">2</text>
<text x="261" y="188.5">1</text>
<text x="444.7" y="190.4">EP</text>
<text x="450.1" y="188.7">9</text>
<text x="179.6" y="195.5">4</text>
<text x="185.2" y="195.5">3</text>
<text x="255.5" y="195.5">4</text>
<text x="261" y="195.5">3</text>
<text x="380.7" y="192.2">1</text>
<text x="380.7" y="195.7">2</text>
<text x="384.2" y="194">CS#</text>
<text x="384.2" y="197.5">DO(IO1)</text>
<text x="412" y="197.5">HOLD#orRESET#(IO3)</text>
<text x="450.1" y="195.7">7</text>
<text x="45.8" y="200.7">USB_DP</text>
<text x="380.7" y="199.2">3</text>
<text x="384.2" y="201">WP#(IO2)</text>
<text x="442.5" y="201">CLK</text>
<text x="450.1" y="202.8">5</text>
<text x="450.1" y="199.2">6</text>
<text x="436.1" y="204.5">DI(IO0)</text>
<text x="118.1" y="250.4">1</text>
<text x="122.6" y="251.8">IN</text>
<text x="118.1" y="257.5">2</text>
<text x="132" y="255.3">OUT</text>
<text x="141.3" y="253.9">5</text>
<text x="122.6" y="258.9">GND</text>
<text x="132.7" y="262.4">BYP</text>
<text x="141.3" y="261">4</text>
<text x="118.1" y="264.5">3</text>
<text x="122.6" y="265.9">EN</text>
<text x="356" y="310.4">1</text>
<text x="364.9" y="307" transform="rotate(-90 364.9 307)">6</text>
<text x="366.7" y="310.5" transform="rotate(-90 366.7 310.5)">6</text>
<text x="356" y="313.9">2</text>
<text x="356" y="317.4">3</text>
<text x="359.5" y="312.1">1</text>
<text x="359.5" y="315.7">2</text>
<text x="356" y="321">4</text>
<text x="359.5" y="319.2">3</text>
<text x="359.5" y="322.7">4</text>
<text x="366.7" y="323.5" transform="rotate(-90 366.7 323.5)">5</text>
<text x="364.9" y="327" transform="rotate(-90 364.9 327)">5</text>
<text x="467.3" y="331.5">2</text>
<text x="467.3" y="335.1">1</text>
<text x="469.3" y="330.1">FP</text>
</g>
<g font-size="3.2">
<text x="264.9" y="47.6">6</text>
<text x="58.4" y="52.8">A1B12</text>
<text x="256.1" y="49.3">GND</text>
<text x="333.5" y="52.5">1</text>
<text x="70.2" y="54.6">GND</text>
<text x="58.4" y="74">B1A12</text>
<text x="70.2" y="75.8">GND</text>
<text x="301.8" y="77.2">1</text>
<text x="623.1" y="153.4">GND4</text>
<text x="627.3" y="160.8">GND2</text>
<text x="63.4" y="172.8">4</text>
<text x="100.7" y="172.8">3</text>
<text x="63.4" y="183.4">5</text>
<text x="100.7" y="183.4">2</text>
<text x="462.1" y="191.8">GND</text>
<text x="63.4" y="194">6</text>
<text x="100.7" y="194">1</text>
<text x="380.7" y="202.8">4</text>
<text x="384.2" y="204.5">GND</text>
<text x="452.6" y="233.6">+VCC_SPI</text>
<text x="441" y="234.2">GND</text>
<text x="472.7" y="241.8">GND</text>
<text x="269.8" y="312.1">3</text>
<text x="307.1" y="312.1">4</text>
<text x="269.8" y="322.7">2</text>
<text x="307.1" y="322.7">5</text>
<text x="269.8" y="333.3">1</text>
<text x="307.1" y="333.3">6</text>
<text x="257.5" y="351.1">GND</text>
<text x="347.5" y="351.1">GND</text>
<text x="322.8" y="363.5">GND</text>
</g>
<g font-size="3.2" fill="#f00">
<text x="256.8" y="52.8">VCC</text>
<text x="264.9" y="51.1">5</text>
<text x="495.4" y="113" transform="rotate(-90 495.4 113)">3</text>
<text x="499" y="113" transform="rotate(-90 499 113)">2</text>
<text x="497.2" y="127.5" transform="rotate(-90 497.2 127.5)">VDD3P3</text>
<text x="500.7" y="127.5" transform="rotate(-90 500.7 127.5)">VDD3P3</text>
<text x="513.5" y="131.5">VDDA</text>
<text x="513.5" y="128">VDDA</text>
<text x="524.2" y="130.5">31</text>
<text x="524.2" y="126.9">32</text>
<text x="453.1" y="134">11</text>
<text x="458" y="135.4">VDD3P3_RTC</text>
<text x="479.6" y="164.8" transform="rotate(-90 479.6 164.8)">VDD3P3_CPU</text>
<text x="483.1" y="164.8" transform="rotate(-90 483.1 164.8)">VDD_SPI</text>
<text x="477.8" y="170.3" transform="rotate(-90 477.8 170.3)">17</text>
<text x="481.3" y="170.3" transform="rotate(-90 481.3 170.3)">18</text>
<text x="442" y="194">VCC</text>
<text x="450.1" y="192.2">8</text>
</g>
<g font-size="2.5" fill="#000080">
<text x="185" y="41.9">U3</text>
<text x="282.4" y="45.6">C2</text>
<text x="301.2" y="45.9">R3</text>
<text x="231.6" y="65">U7</text>
<text x="130.7" y="68.5">LED1</text>
<text x="149.7" y="68.5">U4</text>
<text x="259" y="79.1">Q1</text>
<text x="129.3" y="88">U5</text>
<text x="148.7" y="88">U6</text>
<text x="23.4" y="94.8">R6</text>
<text x="37.5" y="94.8">R7</text>
<text x="592.5" y="128.3">R4</text>
<text x="546.6" y="136">R2</text>
<text x="608.7" y="146">C8</text>
<text x="628" y="144.2">X1</text>
<text x="546.6" y="153">R8</text>
<text x="592.8" y="156.6">C9</text>
<text x="201.1" y="175.8">R5</text>
<text x="276.9" y="175.8">R9</text>
<text x="181.6" y="183.9">SW1</text>
<text x="257.5" y="183.9">SW2</text>
<text x="285" y="192.5">C23</text>
<text x="433.1" y="223.6">C18</text>
<text x="481.4" y="225.4">C17</text>
<text x="128.5" y="239.7">U8</text>
<text x="59.2" y="245">L1</text>
<text x="197.1" y="247.2">LED2</text>
<text x="49.5" y="262.5">C19</text>
<text x="76" y="262.4">C20</text>
<text x="95.4" y="262.5">C3</text>
<text x="185.3" y="264.3">C4</text>
<text x="217.5" y="264.4">U9</text>
<text x="164.2" y="273.1">C21</text>
<text x="369.9" y="319.3" transform="rotate(-90 369.9 319.3)">CN1</text>
<text x="183.5" y="329.6">L2</text>
<text x="439.3" y="326.1">L3</text>
<text x="44.2" y="341.8">C14</text>
<text x="60.1" y="341.8">C15</text>
<text x="74.2" y="341.8">C13</text>
<text x="88.3" y="341.8">C12</text>
<text x="430.5" y="341.8">C10</text>
<text x="455.2" y="341.8">C11</text>
<text x="160" y="345.3">C5</text>
<text x="191.7" y="345.3">C6</text>
<text x="211.1" y="345.3">C7</text>
<text x="287.3" y="347.2">D2</text>
<text x="329.3" y="344.4">C22</text>
</g>
<g font-size="2.5" fill="#00f">
<text x="534.7" y="153">GPIO19</text>
<text x="469.3" y="335.4">GND</text>
</g>
<g font-size="2.1" fill="#a54b4b">
<text x="278.7" y="248.3">VCC</text>
<text x="278.7" y="251.8">TRIG</text>
<text x="278.7" y="255.3">ECHO</text>
<text x="278.7" y="258.9">GND</text>
</g>
<g font-size="1.8" fill="#00f">
<text x="273.5" y="245.5">1</text>
<text x="273.5" y="249">2</text>
<text x="273.5" y="252.5">3</text>
<text x="273.5" y="256">4</text>
</g>
</svg>
